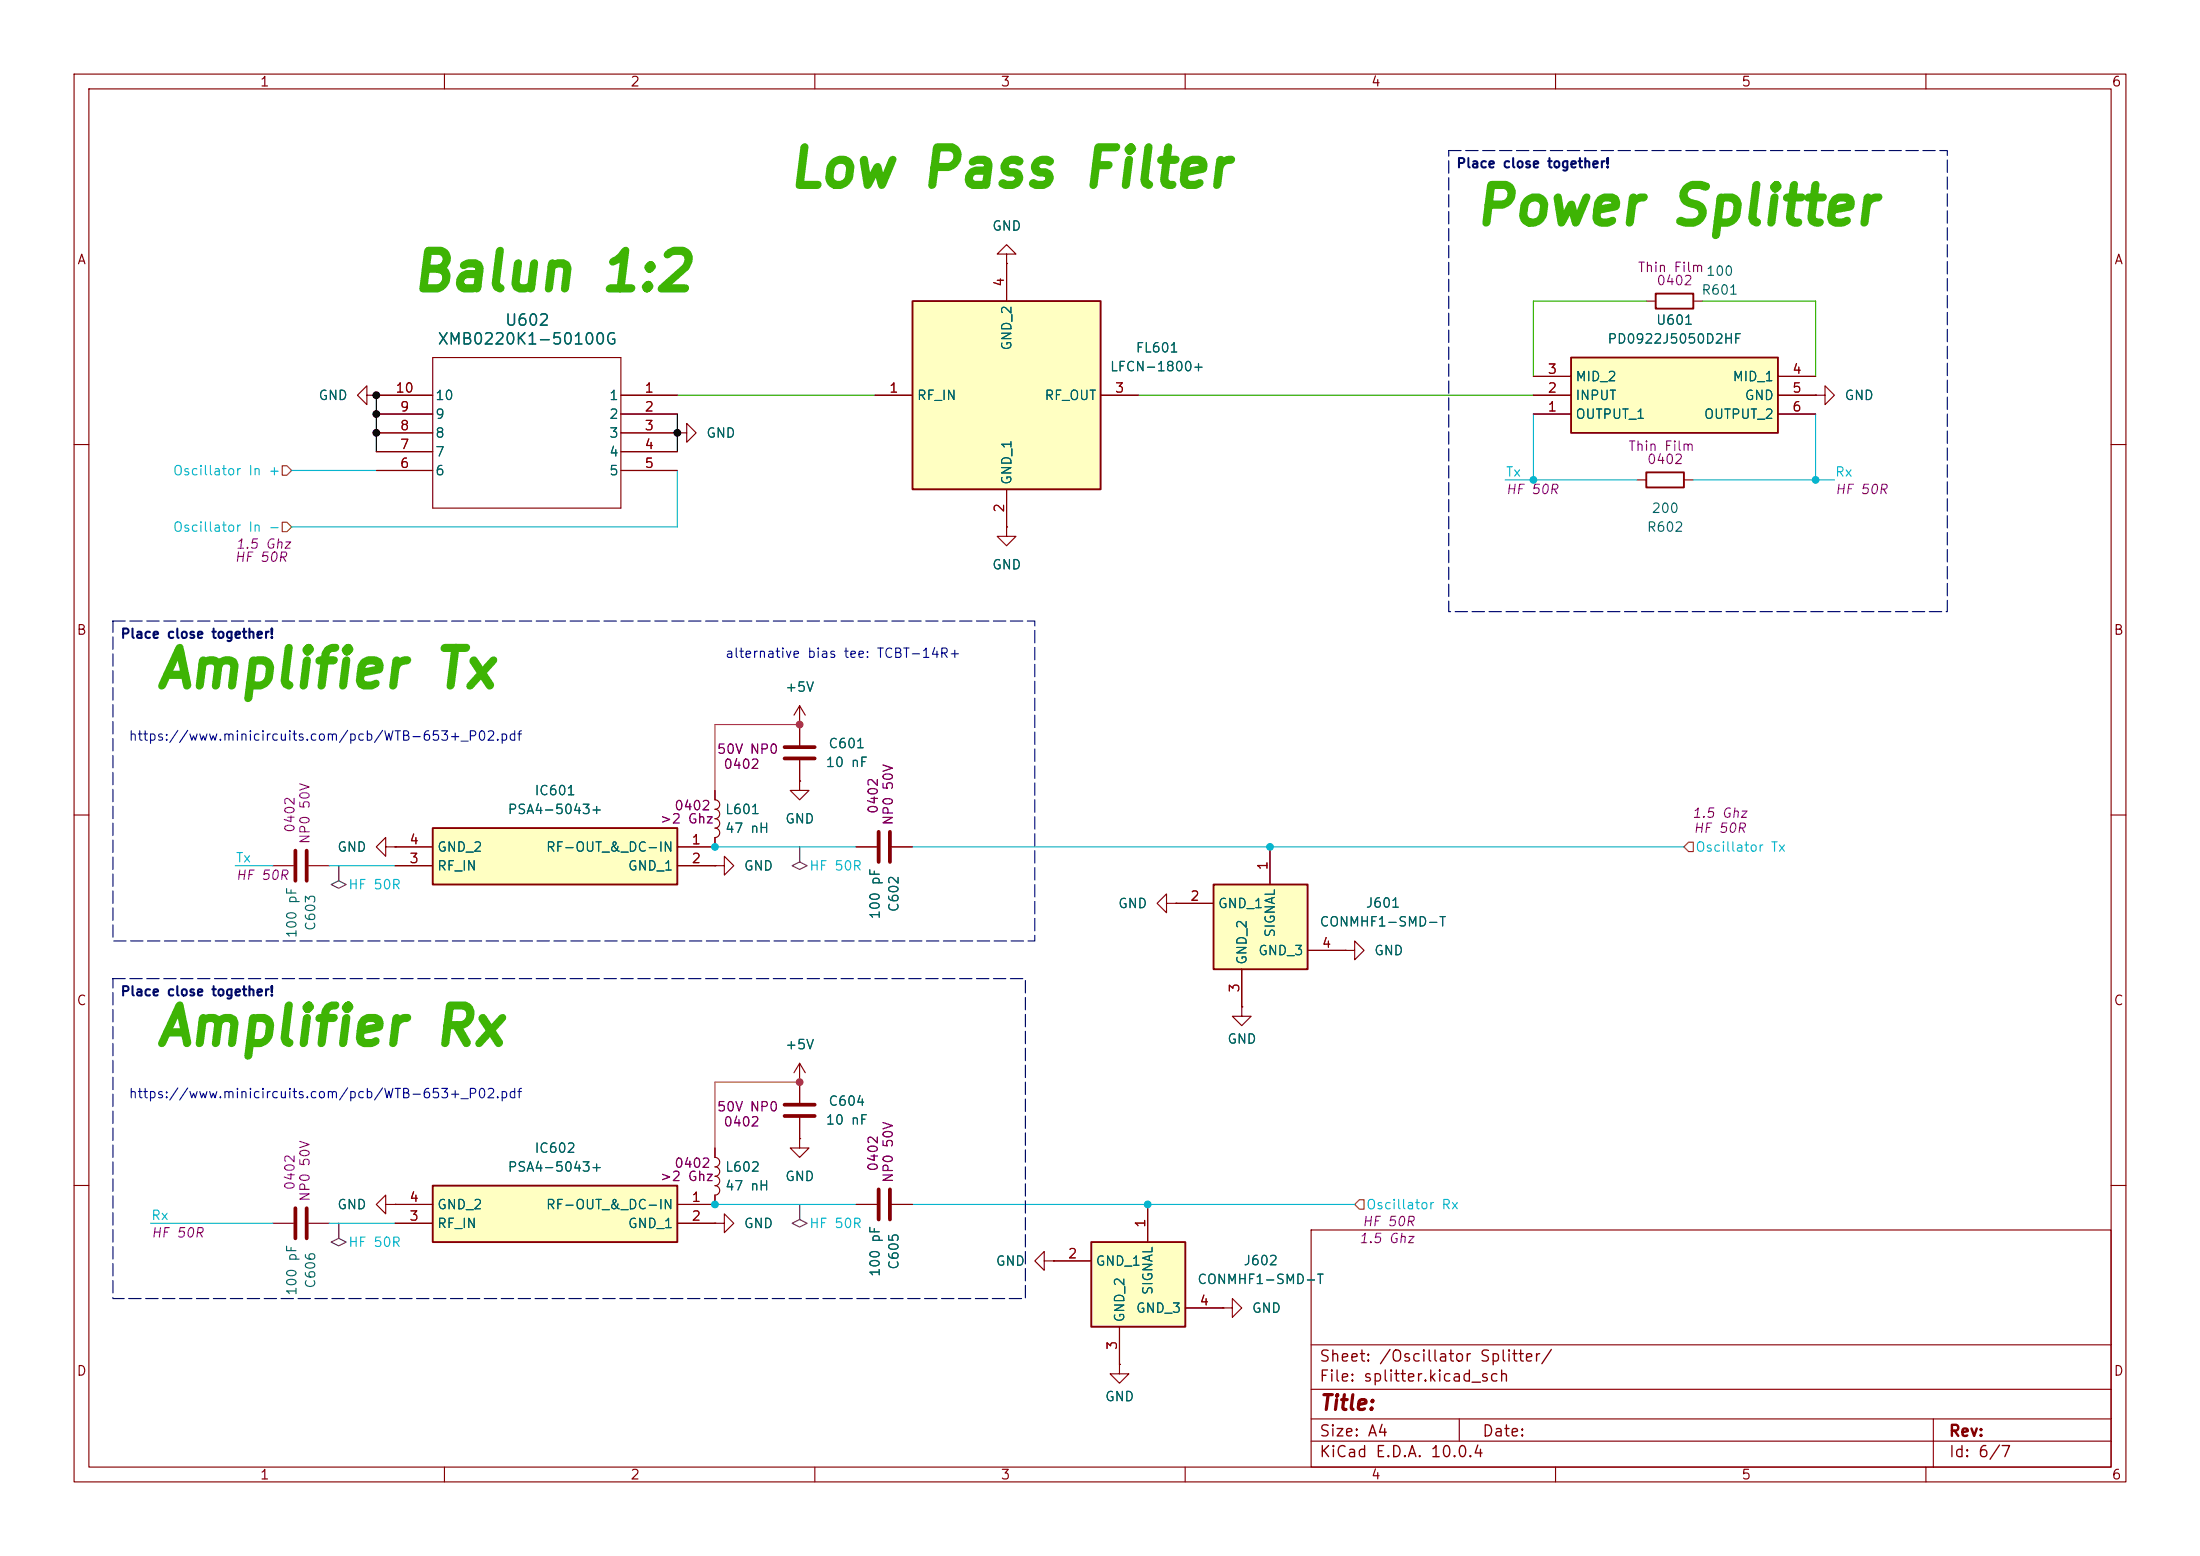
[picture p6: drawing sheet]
<svg xmlns="http://www.w3.org/2000/svg" width="297mm" height="210mm" viewBox="0 0 297 210" stroke-linecap="round" stroke-linejoin="round" font-family="sans-serif">
<g fill="none" stroke="#840000" stroke-width=".15">
<path d="M10 10h277v190h-277zM12 12h273v186h-273zM60 10v2M110 10v2M160 10v2M210 10v2M260 10v2M50.8 53.3h7.6M50.8 55.9h7.6M50.8 58.4h7.6M58.4 48.3h25.4v20.3h-25.4zM83.8 53.3h7.6"/>
<path d="M83.8 55.9h7.6M83.8 58.4h7.6M10 60h2M50.8 61h7.6M50.8 63.5h7.6M83.8 61h7.6M83.8 63.5h7.6M285 60h2M107.9 97.8h.1M107.9 95.3l-.7 1.2M107.9 95.3l.8 1.2M107.9 95.3v2.5"/>
<path d="M10 110h2M107.9 105.4v1.3h1.3l-1.3 1.3-1.2-1.3h1.2M107.9 105.4h.1M285 110h2M167.6 135.9v1.3h1.3l-1.3 1.2-1.2-1.2h1.2M167.6 135.9h.1M10 160h2M52.1 162.6v-1.3l-1.3 1.3 1.3 1.2v-1.2h1.2M53.3 162.6h.1M177 166h108v32h-108zM285 160h2M60 198v2"/>
<path d="M110 198v2M160 198v2M177 194.5h108M177 191.5h108M177 187.5h108M177 181.5h108M197 191.5v3M210 198v2M260 198v2M261 191.5v6.5"/>
</g>
<path d="M58.4 111.8h33v7.6h-33z" fill="#ffffc2"/>
<path d="M58.4 111.8h33v7.6h-33z" fill="none" stroke="#840000" stroke-width=".25"/>
<path d="M53.3 114.3h5.1M53.3 116.8h5.1M91.4 114.3h5.1M91.4 116.8h5.1" fill="none" stroke="#840000" stroke-width=".15"/>
<path d="M123.2 40.6h25.4v25.4h-25.4z" fill="#ffffc2"/>
<path d="M123.2 40.6h25.4v25.4h-25.4z" fill="none" stroke="#840000" stroke-width=".25"/>
<path d="M135.9 34.3h1.3l-1.3-1.3-1.3 1.3h1.3v1.3M135.9 35.6h.1M135.9 35.6v5M118.1 53.3h5.1M148.6 53.3h5.1M135.9 71.1v1.3h1.3l-1.3 1.3-1.3-1.3h1.3M135.9 71.1h.1M135.9 66v5.1M107.9 97.8v2.8M107.9 102.6v2.8" fill="none" stroke="#840000" stroke-width=".15"/>
<path d="M105.9 102.4h4.1M105.9 100.8h4.1" fill="none" stroke="#840000" stroke-width=".51"/>
<path d="M58.4 160h33v7.6h-33z" fill="#ffffc2"/>
<path d="M58.4 160h33v7.6h-33z" fill="none" stroke="#840000" stroke-width=".25"/>
<path d="M181.6 128.3h1.3v-1.3l1.2 1.3-1.2 1.2v-1.2M181.6 128.3h.1M53.3 162.6h5.1M53.3 165.1h5.1M91.4 162.6h5.1M91.4 165.1h5.1M96.5 165.1h1.3v-1.3l1.3 1.3-1.3 1.3v-1.3M96.5 165.1h.1" fill="none" stroke="#840000" stroke-width=".15"/>
<path d="M163.8 119.4h12.7v11.4h-12.7z" fill="#ffffc2"/>
<path d="M163.8 119.4h12.7v11.4h-12.7z" fill="none" stroke="#840000" stroke-width=".25"/>
<path d="M171.4 114.3v5.1M157.5 121.9v-1.2l-1.3 1.2 1.3 1.3v-1.3h1.2M158.7 121.9h.1M158.7 121.9h5.1M167.6 130.8v5.1M176.5 128.3h5.1M107.9 153.7v1.2h1.3l-1.3 1.3-1.2-1.3h1.2M107.9 153.7h.1" fill="none" stroke="#840000" stroke-width=".15"/>
<path d="M212.1 48.3h27.9v10.1h-27.9z" fill="#ffffc2"/>
<path d="M212.1 48.3h27.9v10.1h-27.9z" fill="none" stroke="#840000" stroke-width=".25"/>
<path d="M207 55.9h5.1M207 53.3h5.1M207 50.8h5.1M240 55.9h5.1M240 53.3h5.1M240 50.8h5.1M141 170.2v-1.3l-1.3 1.3 1.3 1.3v-1.3h1.2M142.2 170.2h.1M165.1 176.5h1.3v-1.2l1.2 1.2-1.2 1.3v-1.3M165.1 176.5h.1" fill="none" stroke="#840000" stroke-width=".15"/>
<path d="M147.3 167.6h12.7v11.5h-12.7z" fill="#ffffc2"/>
<path d="M223.5 39.6h5.1v2.1h-5.1zM222.2 63.8h5.1v2h-5.1zM147.3 167.6h12.7v11.5h-12.7z" fill="none" stroke="#840000" stroke-width=".25"/>
<g fill="none" stroke="#840000" stroke-width=".15">
<path d="M135.9 35.6h.1M135.9 35.6v5M49.5 53.3v-1.2l-1.2 1.2 1.2 1.3v-1.3h1.3M50.8 53.3h.1M50.8 53.3h7.6M50.8 55.9h7.6M50.8 58.4h7.6M83.8 53.3h7.6M83.8 55.9h7.6M83.8 58.4h7.6M91.4 58.4h1.3v-1.2l1.3 1.2-1.3 1.3v-1.3M91.4 58.4h.1"/>
<path d="M118.1 53.3h5.1M148.6 53.3h5.1M207 53.3h5.1M207 55.9h5.1M207 50.8h5.1M222.2 40.6h1.3M228.6 40.6h1.3M240 53.3h5.1M240 55.9h5.1M240 50.8h5.1M245.1 53.3h1.3v1.3l1.2-1.3-1.2-1.2v1.2M245.1 53.3h.1"/>
<path d="M50.8 61h7.6M50.8 63.5h7.6M83.8 61h7.6M83.8 63.5h7.6M135.9 71.1h.1M135.9 66v5.1M221 64.8h1.2M227.3 64.8h1.3M107.9 97.8h.1M107.9 97.8v2.8M36.8 116.8h2.8M41.7 116.8h2.7"/>
<path d="M52.1 114.3v-1.3l-1.3 1.3 1.3 1.3v-1.3h1.2M53.3 114.3h.1M53.3 114.3h5.1M53.3 116.8h5.1M91.4 116.8h5.1M96.5 106.7v1.3a.64 .64 0 0 1 .7 .6 .64 .64 0 0 1-.7 .6 .64 .64 0 0 1 .7 .7 .64 .64 0 0 1-.7 .6 .64 .64 0 0 1 .7 .6 .64 .64 0 0 1-.7 .7M96.5 111.8a.64 .64 0 0 1 .7 .6 .64 .64 0 0 1-.7 .6v1.3h-5.1M96.5 116.8h1.3v-1.2l1.3 1.2-1.3 1.3v-1.3M96.5 116.8h.1M107.9 105.4h.1M107.9 102.6v2.8M115.6 114.3h2.8"/>
<path d="M120.4 114.3h2.8M171.4 114.3v5.1M158.7 121.9h.1M158.7 121.9h5.1M167.6 135.9h.1M167.6 130.8v5.1M176.5 128.3h5.1M181.6 128.3h.1M96.5 154.9v1.3a.64 .64 0 0 1 .7 .6 .64 .64 0 0 1-.7 .7 .64 .64 0 0 1 .7 .6 .64 .64 0 0 1-.7 .7 .64 .64 0 0 1 .7 .6 .64 .64 0 0 1-.7 .6M107.9 146.1h.1M107.9 153.7h.1M107.9 143.5v5.3"/>
<path d="M107.9 150.9v2.8M107.9 143.5l-.7 1.3M107.9 143.5l.8 1.3M36.8 165.1h2.8M41.7 165.1h2.7M53.3 162.6h.1M53.3 162.6h5.1M53.3 165.1h5.1M91.4 165.1h5.1M96.5 160a.64 .64 0 0 1 .7 .7 .64 .64 0 0 1-.7 .6v1.3h-5.1M96.5 165.1h.1M115.6 162.6h2.8"/>
<path d="M120.4 162.6h2.8M142.2 170.2h.1M142.2 170.2h5.1M151.1 179.1v5.1M154.9 162.6v5M160 176.5h5.1M165.1 176.5h.1M151.1 184.2v1.2h1.3l-1.3 1.3-1.2-1.3h1.2M151.1 184.2h.1"/>
</g>
<path d="M39.9 114.8v4.1M41.4 114.8v4.1M118.6 112.3v4M120.1 112.3v4M105.9 150.6h4.1M105.9 149.1h4.1M39.9 163.1v4M41.4 163.1v4M118.6 160.5v4.1M120.1 160.5v4.1" fill="none" stroke="#840000" stroke-width=".51"/>
<path d="M45.7 116.8v2.1l1 .5-1 .5-1-.5 1-.5zM107.9 114.3v2l1.1 .5-1.1 .5-1-.5 1-.5zM45.7 165.1v2l1 .5-1 .5-1-.5 1-.5zM107.9 162.6v2l1.1 .5-1.1 .5-1-.5 1-.5z" fill="none" stroke="#484848" stroke-width=".15"/>
<path d="M38.1 62.9h.6l.7 .6-.7 .6h-.6zM38.1 70.5h.6l.7 .6-.7 .7h-.6zM228 113.7h.6v1.2h-.6l-.7-.6zM183.5 161.9h.6v1.3h-.6l-.6-.6z" fill="none" stroke="#725600" stroke-width=".15"/>
<path d="M50.8 53.3v7.7M91.4 55.9v5.1" fill="none" stroke="#000" stroke-width=".15"/>
<g fill="none" stroke="#06b5ce" stroke-width=".15">
<path d="M207 55.9v8.9M245.1 55.9v8.9M39.4 63.5h11.4M91.4 63.5v7.6h-52M203.2 64.8h17.8M228.6 64.8h19M31.7 116.8h5.1M44.4 116.8h8.9M96.5 114.3h19.1M123.2 114.3h104.1M20.3 165.1h16.5M44.4 165.1h8.9"/>
<path d="M96.5 162.6h19.1M123.2 162.6h59.7"/>
</g>
<path d="M91.4 53.3h26.7M153.7 53.3h53.3M222.2 40.6h-15.2v10.2M229.9 40.6h15.2v10.2" fill="none" stroke="#009600" stroke-width=".15"/>
<path d="M107.9 97.8h-11.4v8.9M107.9 146.1h-11.4v8.8" fill="none" stroke="#ff302e" stroke-width=".15"/>
<path d="M195.6 20.3h67.3v62.3h-67.3zM15.2 83.8h124.5v43.2h-124.5zM15.2 132.1h123.2v43.2h-123.2z" fill="none" stroke="#000a63" stroke-width=".15" stroke-dasharray="1.7 .6"/>
<g fill="#000" stroke="#000" stroke-width=".14">
<circle cx="50.8" cy="53.3" r=".46"/>
<circle cx="50.8" cy="55.9" r=".46"/>
<circle cx="50.8" cy="58.4" r=".46"/>
<circle cx="91.4" cy="58.4" r=".46"/>
</g>
<g fill="#06b5ce" stroke="#06b5ce" stroke-width=".14">
<circle cx="154.9" cy="162.6" r=".46"/>
<circle cx="245.1" cy="64.8" r=".46"/>
<circle cx="171.4" cy="114.3" r=".46"/>
<circle cx="207" cy="64.8" r=".46"/>
<circle cx="96.5" cy="114.3" r=".46"/>
<circle cx="96.5" cy="162.6" r=".46"/>
</g>
<g fill="#ff302e" stroke="#ff302e" stroke-width=".14">
<circle cx="107.9" cy="97.8" r=".46"/>
<circle cx="107.9" cy="146.1" r=".46"/>
</g>
<g font-size="5.1" fill="#3eb404">
<text x="106.1" y="26.5">Low Pass Filter</text>
<text x="198.8" y="31.6">Power Splitter</text>
<text x="55.3" y="40.5">Balun 1:2</text>
<text x="20.7" y="94.1">Amplifier Tx</text>
<text x="20.7" y="142.3">Amplifier Rx</text>
</g>
<text font-size="2" fill="#840000" x="178" y="190.8">Title:</text>
<g font-size="1.5" fill="#006464">
<text x="59" y="46.9">XMB0220K1-50100G</text>
<text x="68.1" y="44.3">U602</text>
</g>
<g font-size="1.5" fill="#840000">
<text x="178" y="184.2">Sheet: /Oscillator Splitter/</text>
<text x="178" y="186.9">File: splitter.kicad_sch</text>
<text x="178" y="197.1">KiCad E.D.A. 10.0.4</text>
<text x="178" y="194.3">Size: A4</text>
<text x="200" y="194.3">Date:</text>
<text x="263" y="194.3">Rev:</text>
<text x="263" y="197.1">Id: 6/7</text>
</g>
<g font-size="1.3" fill="#840000">
<text x="35" y="12">1</text>
<text x="85" y="12">2</text>
<text x="135" y="12">3</text>
<text x="185" y="12">4</text>
<text x="235" y="12">5</text>
<text x="285" y="12">6</text>
<text x="10.3" y="36">A</text>
<text x="285.3" y="36">A</text>
<text x="10.3" y="86">B</text>
<text x="285.3" y="86">B</text>
<text x="10.3" y="136">C</text>
<text x="285.3" y="136">C</text>
<text x="10.3" y="186">D</text>
<text x="285.3" y="186">D</text>
<text x="35" y="200">1</text>
<text x="85" y="200">2</text>
<text x="135" y="200">3</text>
<text x="185" y="200">4</text>
<text x="235" y="200">5</text>
<text x="285" y="200">6</text>
</g>
<g font-size="1.3" fill="#000a63">
<text x="196.5" y="23">Place close together!</text>
<text x="16.2" y="86.5">Place close together!</text>
<text x="16.2" y="134.7">Place close together!</text>
</g>
<g font-size="1.3" fill="#006464">
<text x="133.9" y="31.5">GND</text>
<text x="229.6" y="40.1">R601</text>
<text x="230.2" y="37.5">100</text>
<text x="136.9" y="47.4" transform="rotate(-90 136.9 47.4)">GND_2</text>
<text x="153.2" y="47.9">FL601</text>
<text x="216.9" y="46.7">PD0922J5050D2HF</text>
<text x="223.5" y="44.2">U601</text>
<text x="149.8" y="50.4">LFCN-1800+</text>
<text x="212.6" y="51.8">MID_2</text>
<text x="233.8" y="51.8">MID_1</text>
<text x="42.9" y="54.3">GND</text>
<text x="58.7" y="59.4">8</text>
<text x="58.7" y="56.9">9</text>
<text x="58.7" y="54.3">10</text>
<text x="82.2" y="54.3">1</text>
<text x="82.2" y="56.9">2</text>
<text x="82.2" y="59.4">3</text>
<text x="95.3" y="59.4">GND</text>
<text x="123.7" y="54.3">RF_IN</text>
<text x="140.9" y="54.3">RF_OUT</text>
<text x="212.6" y="56.9">OUTPUT_1</text>
<text x="212.6" y="54.3">INPUT</text>
<text x="229.9" y="56.9">OUTPUT_2</text>
<text x="235.4" y="54.3">GND</text>
<text x="248.9" y="54.3">GND</text>
<text x="58.7" y="64.5">6</text>
<text x="58.7" y="61.9">7</text>
<text x="82.2" y="61.9">4</text>
<text x="82.2" y="64.5">5</text>
<text x="136.9" y="65.5" transform="rotate(-90 136.9 65.5)">GND_1</text>
<text x="222.9" y="69.6">200</text>
<text x="133.9" y="77.2">GND</text>
<text x="222.2" y="72.1">R602</text>
<text x="105.9" y="93.7">+5V</text>
<text x="111.7" y="101.3">C601</text>
<text x="72.1" y="107.7">IC601</text>
<text x="111.4" y="103.8">10 nF</text>
<text x="68.4" y="110.2">PSA4-5043+</text>
<text x="97.8" y="112.7">47 nH</text>
<text x="97.8" y="110.2">L601</text>
<text x="105.9" y="111.5">GND</text>
<text x="45.4" y="115.3">GND</text>
<text x="58.9" y="117.8">RF_IN</text>
<text x="58.9" y="115.3">GND_2</text>
<text x="73.6" y="115.3">RF-OUT_&amp;_DC-IN</text>
<text x="84.7" y="117.8">GND_1</text>
<text x="100.3" y="117.8">GND</text>
<text x="42.9" y="125.7" transform="rotate(-90 42.9 125.7)">C603</text>
<text x="119.1" y="124.2" transform="rotate(-90 119.1 124.2)">100 pF</text>
<text x="121.6" y="123.2" transform="rotate(-90 121.6 123.2)">C602</text>
<text x="150.9" y="122.9">GND</text>
<text x="164.3" y="122.9">GND_1</text>
<text x="178.1" y="125.4">CONMHF1-SMD-T</text>
<text x="184.3" y="122.8">J601</text>
<text x="40.3" y="126.7" transform="rotate(-90 40.3 126.7)">100 pF</text>
<text x="168.6" y="130.3" transform="rotate(-90 168.6 130.3)">GND_2</text>
<text x="169.8" y="129.2">GND_3</text>
<text x="172.4" y="126.6" transform="rotate(-90 172.4 126.6)">SIGNAL</text>
<text x="185.4" y="129.2">GND</text>
<text x="105.9" y="141.9">+5V</text>
<text x="165.6" y="141.2">GND</text>
<text x="111.7" y="149.6">C604</text>
<text x="72.1" y="155.9">IC602</text>
<text x="111.4" y="152.1">10 nF</text>
<text x="68.4" y="158.5">PSA4-5043+</text>
<text x="97.8" y="161">47 nH</text>
<text x="97.8" y="158.5">L602</text>
<text x="105.9" y="159.7">GND</text>
<text x="45.4" y="163.5">GND</text>
<text x="58.9" y="166.1">RF_IN</text>
<text x="58.9" y="163.5">GND_2</text>
<text x="73.6" y="163.5">RF-OUT_&amp;_DC-IN</text>
<text x="84.7" y="166.1">GND_1</text>
<text x="100.3" y="166.1">GND</text>
<text x="119.1" y="172.4" transform="rotate(-90 119.1 172.4)">100 pF</text>
<text x="121.6" y="171.5" transform="rotate(-90 121.6 171.5)">C605</text>
<text x="134.3" y="171.2">GND</text>
<text x="147.8" y="171.2">GND_1</text>
<text x="161.6" y="173.6">CONMHF1-SMD-T</text>
<text x="167.8" y="171.1">J602</text>
<text x="40.3" y="175" transform="rotate(-90 40.3 175)">100 pF</text>
<text x="42.9" y="174" transform="rotate(-90 42.9 174)">C606</text>
<text x="152.1" y="178.6" transform="rotate(-90 152.1 178.6)">GND_2</text>
<text x="153.3" y="177.5">GND_3</text>
<text x="155.9" y="174.9" transform="rotate(-90 155.9 174.9)">SIGNAL</text>
<text x="168.9" y="177.5">GND</text>
<text x="149.1" y="189.4">GND</text>
</g>
<g font-size="1.3" fill="#a90000">
<text x="135.9" y="38.8" transform="rotate(-90 135.9 38.8)">4</text>
<text x="53.3" y="53.3">10</text>
<text x="86.9" y="53.3">1</text>
<text x="119.9" y="53.3">1</text>
<text x="150.4" y="53.3">3</text>
<text x="208.8" y="53.3">2</text>
<text x="208.8" y="50.8">3</text>
<text x="241.9" y="50.8">4</text>
<text x="241.9" y="53.3">5</text>
<text x="53.9" y="58.4">8</text>
<text x="53.9" y="55.9">9</text>
<text x="86.9" y="55.9">2</text>
<text x="86.9" y="58.4">3</text>
<text x="208.8" y="55.9">1</text>
<text x="241.9" y="55.9">6</text>
<text x="53.9" y="63.5">6</text>
<text x="53.9" y="60.9">7</text>
<text x="86.9" y="60.9">4</text>
<text x="86.9" y="63.5">5</text>
<text x="135.9" y="69.3" transform="rotate(-90 135.9 69.3)">2</text>
<text x="55.2" y="116.8">3</text>
<text x="55.2" y="114.3">4</text>
<text x="93.3" y="114.3">1</text>
<text x="93.3" y="116.8">2</text>
<text x="171.4" y="117.5" transform="rotate(-90 171.4 117.5)">1</text>
<text x="160.6" y="121.9">2</text>
<text x="178.4" y="128.2">4</text>
<text x="167.6" y="134.1" transform="rotate(-90 167.6 134.1)">3</text>
<text x="55.2" y="165.1">3</text>
<text x="55.2" y="162.5">4</text>
<text x="93.3" y="162.5">1</text>
<text x="93.3" y="165.1">2</text>
<text x="154.9" y="165.8" transform="rotate(-90 154.9 165.8)">1</text>
<text x="144.1" y="170.2">2</text>
<text x="161.9" y="176.5">4</text>
<text x="151.1" y="182.3" transform="rotate(-90 151.1 182.3)">3</text>
</g>
<g font-size="1.3" fill="#840084">
<text x="221" y="37">Thin Film</text>
<text x="223.5" y="38.8">0402</text>
<text x="219.7" y="61.2">Thin Film</text>
<text x="222.3" y="62.9">0402</text>
<text x="203.2" y="67">HF 50R</text>
<text x="247.6" y="67">HF 50R</text>
<text x="31.6" y="76.2">HF 50R</text>
<text x="31.7" y="74.4">1.5 Ghz</text>
<text x="96.7" y="102.1">50V NP0</text>
<text x="97.6" y="104.1">0402</text>
<text x="120.9" y="106.8" transform="rotate(-90 120.9 106.8)">50V</text>
<text x="40.1" y="112.5" transform="rotate(-90 40.1 112.5)">0402</text>
<text x="42.1" y="109.3" transform="rotate(-90 42.1 109.3)">50V</text>
<text x="89" y="111.5">&gt;2 Ghz</text>
<text x="91" y="109.7">0402</text>
<text x="118.8" y="109.9" transform="rotate(-90 118.8 109.9)">0402</text>
<text x="120.9" y="111.5" transform="rotate(-90 120.9 111.5)">NP0</text>
<text x="228.3" y="110.7">1.5 Ghz</text>
<text x="228.5" y="112.7">HF 50R</text>
<text x="31.7" y="119.1">HF 50R</text>
<text x="42.1" y="114" transform="rotate(-90 42.1 114)">NP0</text>
<text x="96.7" y="150.3">50V NP0</text>
<text x="97.6" y="152.4">0402</text>
<text x="120.9" y="155" transform="rotate(-90 120.9 155)">50V</text>
<text x="40.1" y="160.7" transform="rotate(-90 40.1 160.7)">0402</text>
<text x="42.1" y="157.6" transform="rotate(-90 42.1 157.6)">50V</text>
<text x="89" y="159.7">&gt;2 Ghz</text>
<text x="91" y="157.9">0402</text>
<text x="118.8" y="158.2" transform="rotate(-90 118.8 158.2)">0402</text>
<text x="120.9" y="159.7" transform="rotate(-90 120.9 159.7)">NP0</text>
<text x="20.3" y="167.3">HF 50R</text>
<text x="42.1" y="162.3" transform="rotate(-90 42.1 162.3)">NP0</text>
<text x="183.8" y="165.8">HF 50R</text>
<text x="183.4" y="168.1">1.5 Ghz</text>
</g>
<g font-size="1.3" fill="#06b5ce">
<text x="23.3" y="64.5">Oscillator In +</text>
<text x="203.2" y="64.6">Tx</text>
<text x="247.6" y="64.6">Rx</text>
<text x="23.3" y="72.1">Oscillator In -</text>
<text x="31.7" y="116.7">Tx</text>
<text x="109.2" y="117.8">HF 50R</text>
<text x="228.8" y="115.3">Oscillator Tx</text>
<text x="46.9" y="120.4">HF 50R</text>
<text x="20.3" y="165">Rx</text>
<text x="109.2" y="166.1">HF 50R</text>
<text x="184.3" y="163.5">Oscillator Rx</text>
<text x="46.9" y="168.6">HF 50R</text>
</g>
<g font-size="1.3" fill="#0000c2">
<text x="97.8" y="89.1">alternative bias tee: TCBT-14R+</text>
<text x="17.3" y="100.3">https://www.minicircuits.com/pcb/WTB-653+_P02.pdf</text>
<text x="17.3" y="148.5">https://www.minicircuits.com/pcb/WTB-653+_P02.pdf</text>
</g>
</svg>
